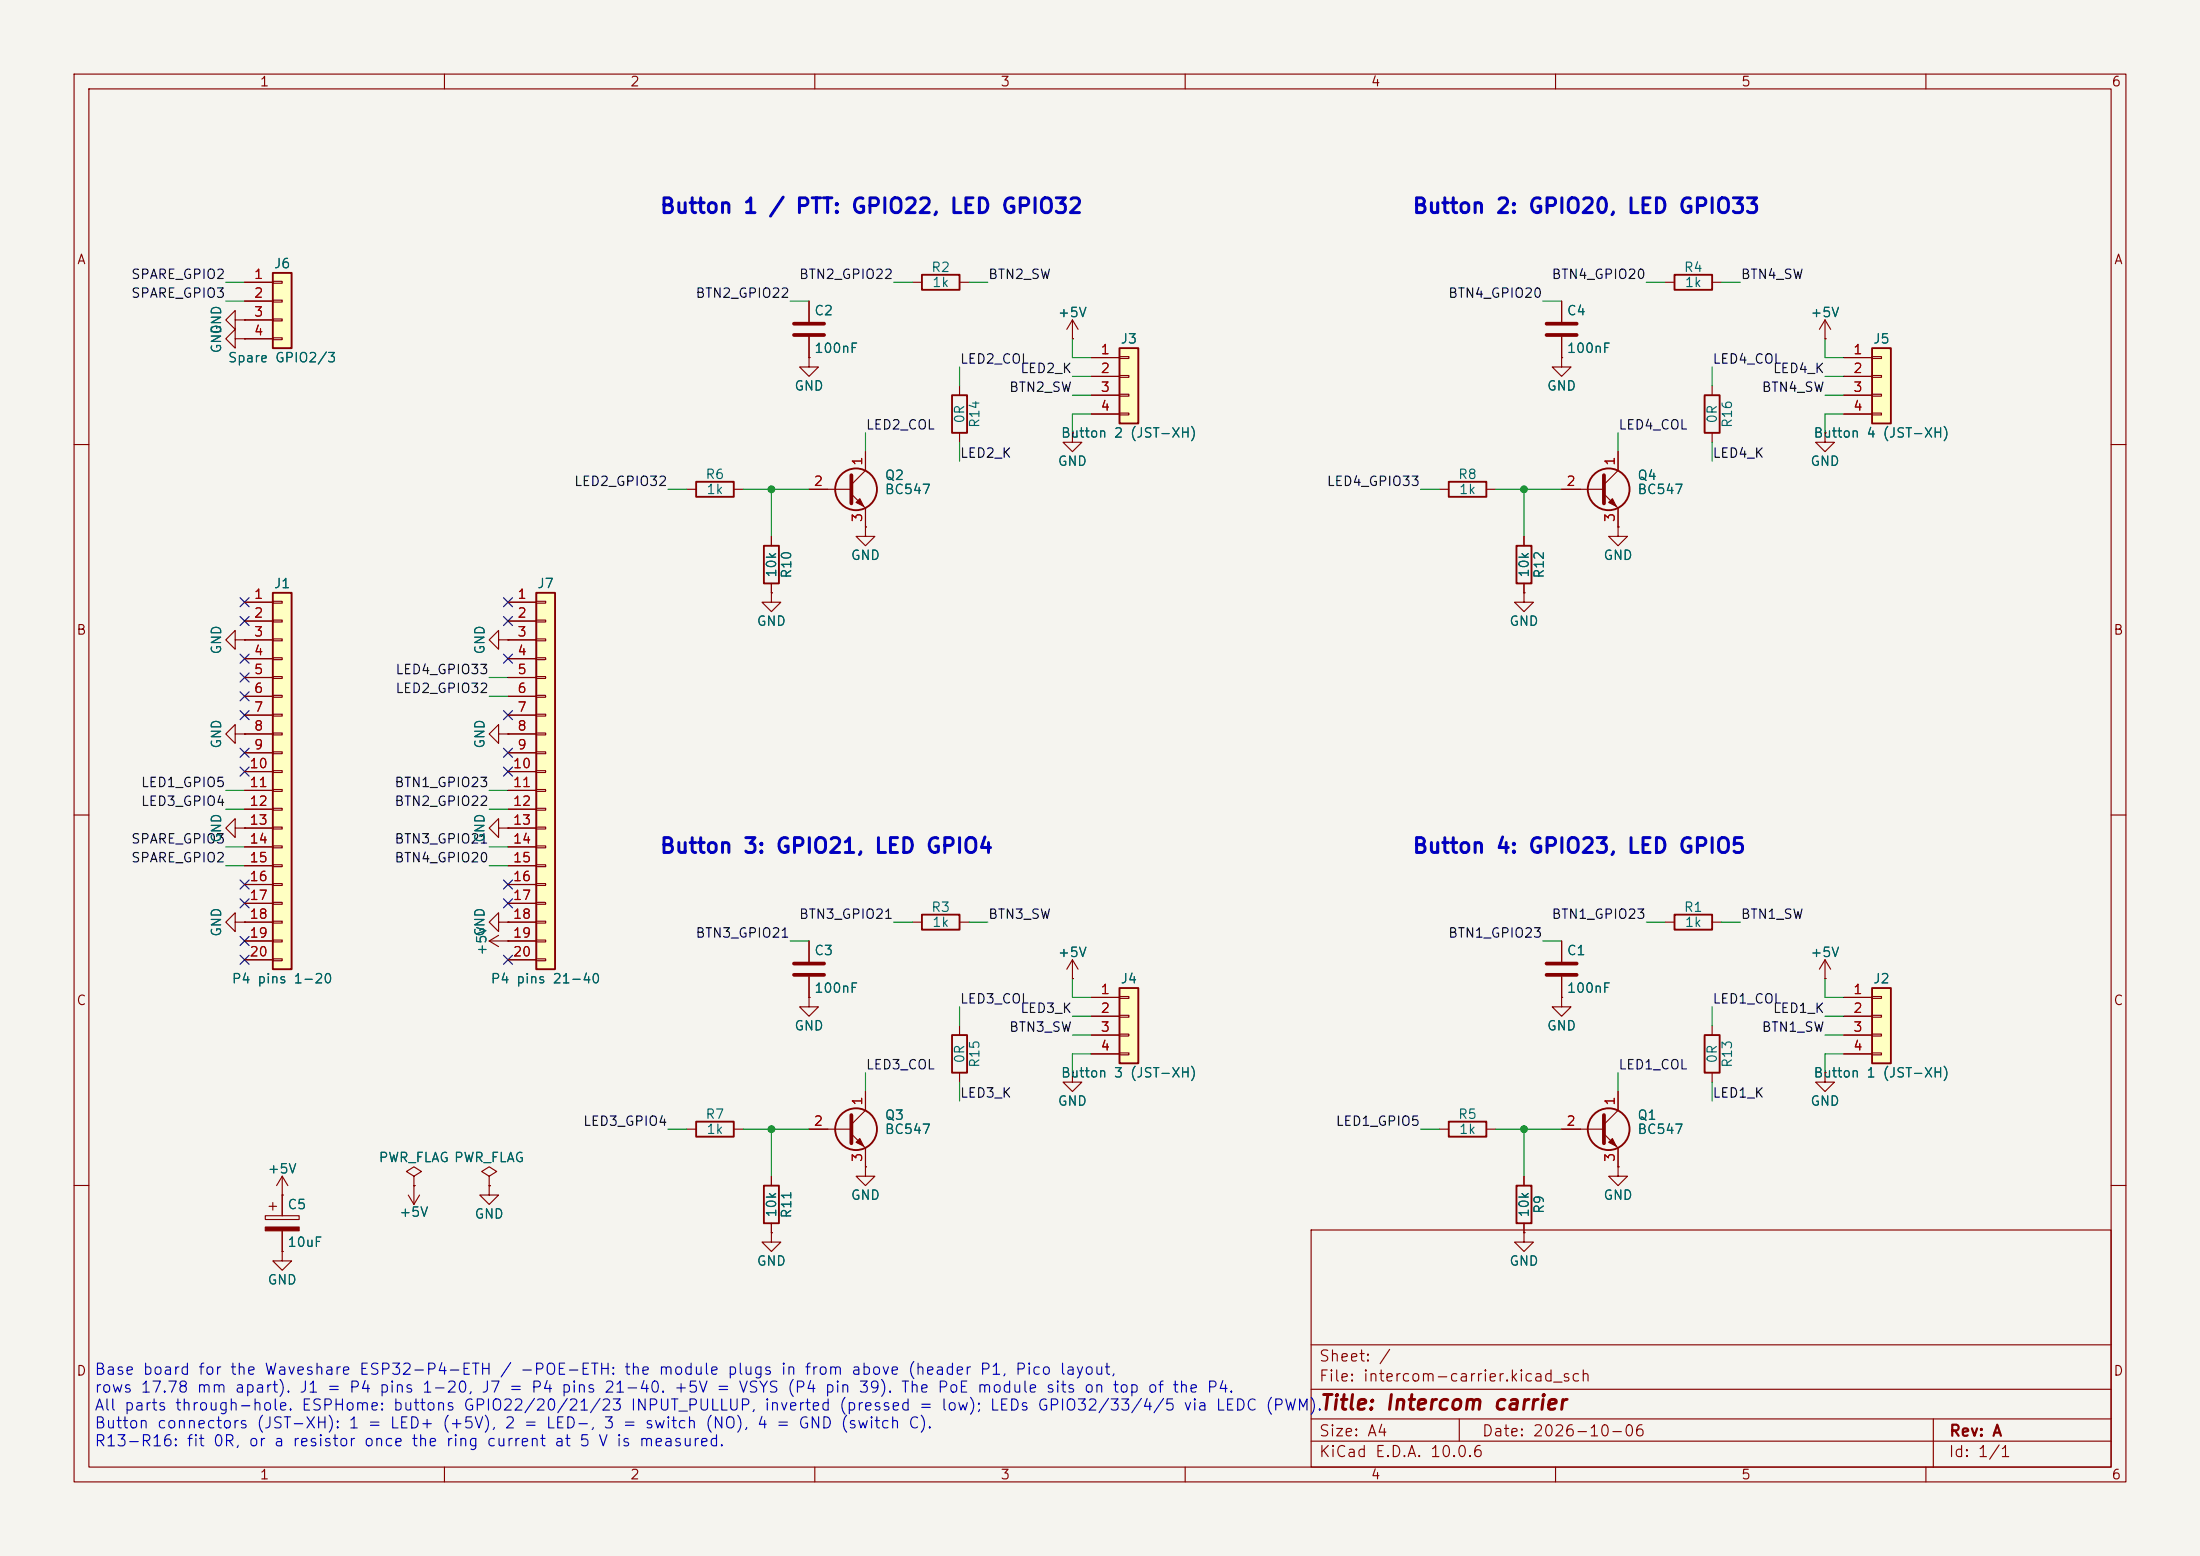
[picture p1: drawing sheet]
<svg xmlns="http://www.w3.org/2000/svg" width="297mm" height="210mm" viewBox="0 0 297 210" stroke-linecap="round" stroke-linejoin="round" font-family="sans-serif">
<path d="M0 0h297v210h-297z" fill="#f5f4ef" stroke="#f5f4ef" stroke-width=".14"/>
<g fill="none" stroke="#840000" stroke-width=".15">
<path d="M10 10h277v190h-277zM12 12h273v186h-273zM60 10v2M110 10v2M160 10v2M210 10v2M260 10v2M246.4 45.7h.1M246.4 43.2l-.8 1.3M246.4 43.2l.7 1.3M246.4 43.2v2.5M10 60h2"/>
<path d="M194.3 66h1.3M200.7 66h1.2M205.7 72.4v1.3M205.7 78.7v1.3M285 60h2M205.7 80v1.3h1.3l-1.3 1.3-1.2-1.3h1.2M205.7 80h.1M10 110h2M285 110h2M129.5 138.4v1.3M144.8 132.1h.1M144.8 129.5l-.8 1.3"/>
<path d="M144.8 129.5l.7 1.3M144.8 129.5v2.6M92.7 152.4h1.3M99.1 152.4h1.2M104.1 158.8v1.2M109.2 152.4h5.7M114.9 153l1.9 1.9v2.6M116.8 157.5v1.3h1.3l-1.3 1.2-1.2-1.2h1.2M116.8 157.5h.1M116.8 147.3v2.6l-1.9 1.9M129.5 144.8v1.3M144.8 144.8v1.3h1.2l-1.2 1.2-1.3-1.2h1.3"/>
<path d="M144.8 144.8h.1M10 160h2M104.1 165.1v1.3M177 166h108v32h-108zM285 160h2M60 198v2M110 198v2M160 198v2M177 194.5h108M177 191.5h108M177 187.5h108M177 181.5h108"/>
<path d="M197 191.5v3M210 198v2M260 198v2M261 191.5v6.5"/>
</g>
<g fill="none" stroke="#840000" stroke-width=".25">
<path d="M195.6 65h5.1v2.1h-5.1zM204.7 73.7h2.1v5h-2.1zM128.5 139.7h2.1v5.1h-2.1zM94 151.4h5.1v2h-5.1zM103.1 160h2.1v5.1h-2.1z"/>
<circle cx="115.6" cy="152.4" r="2.82"/>
</g>
<path d="M114.9 150.5v3.8" fill="none" stroke="#840000" stroke-width=".51"/>
<path d="M115.6 154.2l.5-.5 .5 1z" fill="#840000" stroke="#840000" stroke-width=".15"/>
<path d="M151.1 133.4h2.6v10.1h-2.6z" fill="#ffffc2"/>
<g fill="none" stroke="#840000" stroke-width=".25">
<path d="M230.1 53.3h2.1v5.1h-2.1zM124.5 123.4h5v2.1h-5zM151.1 133.4h2.6v10.1h-2.6z"/>
<circle cx="217.2" cy="66" r="2.82"/>
</g>
<g fill="none" stroke="#840000" stroke-width=".15">
<path d="M231.1 52.1v1.2M231.1 58.4v1.3M210.8 66h5.7M216.5 66.7l1.9 1.9v2.5M218.4 71.1v1.3h1.3l-1.3 1.3-1.2-1.3h1.2M218.4 71.1h.1M218.4 61v2.5l-1.9 1.9M123.2 124.5h1.3M129.5 124.5h1.3M147.3 134.6h3.8M147.3 137.2h3.8M147.3 139.7h3.8"/>
<path d="M151.1 134.5h1.3v.2h-1.3zM151.1 137h1.3v.3h-1.3zM151.1 139.6h1.3v.2h-1.3zM38.1 158.8l-.8 1.2M38.1 158.8l.8 1.2M38.1 158.8v2.5M55.9 158.8l1-.7-1-.6-1 .6 1 .7v1.2M66 158.8l1.1-.7-1.1-.6-1 .6 1 .7v1.2M147.3 142.2h3.8M151.1 142.1h1.3v.3h-1.3zM38.1 161.3h.1M55.1 161.3l.8 1.3"/>
<path d="M55.9 160h.1M55.9 160v2.6M56.6 161.3l-.7 1.3M66 160h.1"/>
</g>
<path d="M216.5 64.1v3.8" fill="none" stroke="#840000" stroke-width=".51"/>
<path d="M217.2 67.8l.5-.5 .5 1z" fill="#840000" stroke="#840000" stroke-width=".15"/>
<path d="M252.7 133.4h2.6v10.1h-2.6z" fill="#ffffc2"/>
<path d="M252.7 133.4h2.6v10.1h-2.6z" fill="none" stroke="#840000" stroke-width=".25"/>
<g fill="none" stroke="#840000" stroke-width=".15">
<path d="M67.3 86.4v-1.3l-1.3 1.3 1.3 1.2v-1.2h1.3M67.3 99.1v-1.3l-1.3 1.3 1.3 1.2v-1.2h1.3M68.6 86.4h.1M68.6 99.1h.1M67.3 111.8v-1.3l-1.3 1.3 1.3 1.2v-1.2h1.3M68.6 111.8h.1M67.3 124.5v-1.3l-1.3 1.3 1.3 1.2v-1.2h1.3M68.6 124.5h.1M248.9 134.6h3.8M248.9 137.2h3.8M248.9 139.7h3.8M252.7 134.5h1.3v.2h-1.3z"/>
<path d="M252.7 137h1.3v.3h-1.3zM252.7 139.6h1.3v.2h-1.3zM248.9 142.2h3.8M252.7 142.1h1.3v.3h-1.3z"/>
</g>
<path d="M72.4 80h2.5v50.8h-2.5z" fill="#ffffc2"/>
<path d="M72.4 80h2.5v50.8h-2.5z" fill="none" stroke="#840000" stroke-width=".25"/>
<g fill="none" stroke="#840000" stroke-width=".15">
<path d="M68.6 81.3h3.8M68.6 83.8h3.8M68.6 86.4h3.8M68.6 88.9h3.8M68.6 91.4h3.8M68.6 94h3.8M68.6 96.5h3.8M68.6 99.1h3.8M72.4 81.2h1.3v.2h-1.3zM72.4 83.7h1.3v.2h-1.3zM72.4 86.2h1.3v.3h-1.3zM72.4 88.8h1.3v.2h-1.3z"/>
<path d="M72.4 91.3h1.3v.3h-1.3zM72.4 93.9h1.3v.2h-1.3zM72.4 96.4h1.3v.2h-1.3zM72.4 98.9h1.3v.3h-1.3zM68.6 101.6h3.8M68.6 104.1h3.8M68.6 106.7h3.8M68.6 109.2h3.8M68.6 111.8h3.8M68.6 114.3h3.8M68.6 116.8h3.8M68.6 119.4h3.8"/>
<path d="M72.4 101.5h1.3v.2h-1.3zM72.4 104h1.3v.3h-1.3zM72.4 106.6h1.3v.2h-1.3zM72.4 109.1h1.3v.2h-1.3zM72.4 111.6h1.3v.3h-1.3zM72.4 114.2h1.3v.2h-1.3zM72.4 116.7h1.3v.3h-1.3zM72.4 119.3h1.3v.2h-1.3zM68.6 121.9h3.8M68.6 124.5h3.8M68.6 127h3.8M68.6 129.5h3.8"/>
<path d="M72.4 121.8h1.3v.2h-1.3zM72.4 124.3h1.3v.3h-1.3zM72.4 126.9h1.3v.2h-1.3zM72.4 129.4h1.3v.3h-1.3z"/>
</g>
<path d="M36.8 80h2.6v50.8h-2.6z" fill="#ffffc2"/>
<g fill="none" stroke="#840000" stroke-width=".25">
<path d="M124.5 37.1h5v2h-5zM94 65h5.1v2.1h-5.1zM36.8 80h2.6v50.8h-2.6zM226.1 123.4h5v2.1h-5zM230.1 139.7h2.1v5.1h-2.1zM195.6 151.4h5.1v2h-5.1zM204.7 160h2.1v5.1h-2.1z"/>
<circle cx="115.6" cy="66" r="2.82"/>
<circle cx="217.2" cy="152.4" r="2.82"/>
</g>
<g fill="none" stroke="#840000" stroke-width=".15">
<path d="M123.2 38.1h1.3M129.5 38.1h1.3M31.7 43.2v-1.3l-1.2 1.3 1.2 1.3v-1.3h1.3M31.7 45.7v-1.2l-1.2 1.2 1.2 1.3v-1.3h1.3M33 43.2h.1M33 45.7h.1M109.2 48.3v1.2h1.3l-1.3 1.3-1.3-1.3h1.3M109.2 48.3h.1M109.2 40.6v2.8M109.2 45.5v2.8M144.8 45.7h.1M144.8 43.2l-.8 1.3"/>
<path d="M144.8 43.2l.7 1.3M144.8 43.2v2.5M246.4 58.4v1.3h1.2l-1.2 1.3-1.3-1.3h1.3M246.4 58.4h.1M92.7 66h1.3M99.1 66h1.2M109.2 66h5.7M114.9 66.7l1.9 1.9v2.5M116.8 61v2.5l-1.9 1.9M31.7 86.4v-1.3l-1.2 1.3 1.2 1.2v-1.2h1.3M31.7 99.1v-1.3l-1.2 1.3 1.2 1.2v-1.2h1.3M33 86.4h.1"/>
<path d="M33 99.1h.1M33 81.3h3.8M33 83.8h3.8M33 86.4h3.8M33 88.9h3.8M33 91.4h3.8M33 94h3.8M33 96.5h3.8M33 99.1h3.8M36.8 81.2h1.3v.2h-1.3zM36.8 83.7h1.3v.2h-1.3zM36.8 86.2h1.3v.3h-1.3z"/>
<path d="M36.8 88.8h1.3v.2h-1.3zM36.8 91.3h1.3v.3h-1.3zM36.8 93.9h1.3v.2h-1.3zM36.8 96.4h1.3v.2h-1.3zM36.8 98.9h1.3v.3h-1.3zM31.7 111.8v-1.3l-1.2 1.3 1.2 1.2v-1.2h1.3M33 111.8h.1M33 101.6h3.8M33 104.1h3.8M33 106.7h3.8M33 109.2h3.8M33 111.8h3.8"/>
<path d="M33 114.3h3.8M33 116.8h3.8M33 119.4h3.8M36.8 101.5h1.3v.2h-1.3zM36.8 104h1.3v.3h-1.3zM36.8 106.6h1.3v.2h-1.3zM36.8 109.1h1.3v.2h-1.3zM36.8 111.6h1.3v.3h-1.3zM36.8 114.2h1.3v.2h-1.3zM36.8 116.7h1.3v.3h-1.3zM36.8 119.3h1.3v.2h-1.3zM31.7 124.5v-1.3l-1.2 1.3 1.2 1.2v-1.2h1.3"/>
<path d="M33 124.5h.1M33 121.9h3.8M33 124.5h3.8M33 127h3.8M33 129.5h3.8M36.8 121.8h1.3v.2h-1.3zM36.8 124.3h1.3v.3h-1.3zM36.8 126.9h1.3v.2h-1.3zM36.8 129.4h1.3v.3h-1.3zM66 127h2.6M66 127l1.3 .8M67.3 126.2l-1.3 .8"/>
<path d="M68.6 127h.1M210.8 134.6v1.3h1.3l-1.3 1.3-1.3-1.3h1.3M210.8 134.6h.1M210.8 127v2.8M210.8 131.8v2.8M224.8 124.5h1.3M231.1 124.5h1.3M231.1 138.4v1.3M246.4 132.1h.1M246.4 129.5l-.8 1.3M246.4 129.5l.7 1.3M246.4 129.5v2.6"/>
<path d="M194.3 152.4h1.3M200.7 152.4h1.2M205.7 158.8v1.2M210.8 152.4h5.7M216.5 153l1.9 1.9v2.6M218.4 157.5v1.3h1.3l-1.3 1.2-1.2-1.2h1.2M218.4 157.5h.1M218.4 147.3v2.6l-1.9 1.9M231.1 144.8v1.3M246.4 144.8v1.3h1.2l-1.2 1.2-1.3-1.2h1.3M246.4 144.8h.1M66 160v1.3h1.3l-1.3 1.3-1.2-1.3h1.2"/>
<path d="M66 160h.1M205.7 166.4v1.2h1.3l-1.3 1.3-1.2-1.3h1.2M205.7 166.4h.1M205.7 165.1v1.3"/>
</g>
<path d="M107.2 43.7h4.1M107.2 45.2h4.1M114.9 64.1v3.8M208.8 130h4.1M208.8 131.6h4.1M216.5 150.5v3.8" fill="none" stroke="#840000" stroke-width=".51"/>
<g fill="#840000" stroke="#840000" stroke-width=".15">
<path d="M217.2 154.2l.5-.5 .5 1z"/>
<path d="M116.1 67.3l.5 1-1-.5z"/>
</g>
<path d="M36.8 36.8h2.6v10.2h-2.6z" fill="#ffffc2"/>
<path d="M36.8 36.8h2.6v10.2h-2.6zM128.5 53.3h2.1v5.1h-2.1z" fill="none" stroke="#840000" stroke-width=".25"/>
<path d="M33 38.1h3.8M36.8 38h1.3v.2h-1.3zM33 40.6h3.8M33 43.2h3.8M33 45.7h3.8M36.8 40.5h1.3v.3h-1.3zM36.8 43.1h1.3v.2h-1.3zM36.8 45.6h1.3v.2h-1.3zM129.5 52.1v1.2M129.5 58.4v1.3" fill="none" stroke="#840000" stroke-width=".15"/>
<path d="M151.1 47h2.6v10.2h-2.6z" fill="#ffffc2"/>
<path d="M151.1 47h2.6v10.2h-2.6zM103.1 73.7h2.1v5h-2.1z" fill="none" stroke="#840000" stroke-width=".25"/>
<g fill="none" stroke="#840000" stroke-width=".15">
<path d="M144.8 58.4v1.3h1.2l-1.2 1.3-1.3-1.3h1.3M144.8 58.4h.1M147.3 48.3h3.8M147.3 50.8h3.8M147.3 53.3h3.8M147.3 55.9h3.8M151.1 48.1h1.3v.3h-1.3zM151.1 50.7h1.3v.2h-1.3zM151.1 53.2h1.3v.3h-1.3zM151.1 55.8h1.3v.2h-1.3zM104.1 72.4v1.3M104.1 78.7v1.3"/>
<path d="M104.1 80v1.3h1.3l-1.3 1.3-1.2-1.3h1.2M104.1 80h.1"/>
</g>
<path d="M252.7 47h2.6v10.2h-2.6z" fill="#ffffc2"/>
<path d="M226.1 37.1h5v2h-5zM252.7 47h2.6v10.2h-2.6z" fill="none" stroke="#840000" stroke-width=".25"/>
<g fill="none" stroke="#840000" stroke-width=".15">
<path d="M33 38.1h3.8M224.8 38.1h1.3M231.1 38.1h1.3M33 45.7h.1M33 43.2h.1M33 40.6h3.8M33 43.2h3.8M33 45.7h3.8M109.2 48.3h.1M109.2 40.6v2.8M109.2 45.5v2.8M144.8 45.7h.1"/>
<path d="M144.8 58.4h.1M147.3 48.3h3.8M147.3 50.8h3.8M147.3 53.3h3.8M147.3 55.9h3.8M210.8 48.3v1.2h1.3l-1.3 1.3-1.3-1.3h1.3M210.8 48.3h.1M210.8 40.6v2.8M210.8 45.5v2.8M246.4 58.4h.1M246.4 45.7h.1M248.9 48.3h3.8"/>
<path d="M248.9 50.8h3.8M248.9 53.3h3.8M248.9 55.9h3.8M252.7 48.1h1.3v.3h-1.3zM252.7 50.7h1.3v.2h-1.3zM252.7 53.2h1.3v.3h-1.3zM252.7 55.8h1.3v.2h-1.3zM104.1 72.4v1.3M104.1 78.7v1.3M109.2 66h2.6M116.8 71.1v1.3h1.3l-1.3 1.3-1.2-1.3h1.2M116.8 71.1h.1"/>
<path d="M116.8 61v2.5M116.8 68.6v2.5M205.7 72.4v1.3M205.7 78.7v1.3M210.8 66h2.6M218.4 71.1h.1M218.4 61v2.5M218.4 68.6v2.5M33 99.1h.1M33 86.4h.1M33 81.3h3.8M33 83.8h3.8"/>
<path d="M33 86.4h3.8M33 88.9h3.8M33 91.4h3.8M33 94h3.8M33 96.5h3.8M33 99.1h3.8M68.6 86.4h.1M68.6 99.1h.1M68.6 81.3h3.8M68.6 83.8h3.8M68.6 86.4h3.8M68.6 88.9h3.8"/>
<path d="M68.6 91.4h3.8M68.6 94h3.8M68.6 96.5h3.8M68.6 99.1h3.8M104.1 80h.1M205.7 80h.1M33 111.8h.1M33 101.6h3.8M33 104.1h3.8M33 106.7h3.8M33 109.2h3.8M33 111.8h3.8"/>
<path d="M33 114.3h3.8M33 116.8h3.8M33 119.4h3.8M68.6 111.8h.1M68.6 101.6h3.8M68.6 104.1h3.8M68.6 106.7h3.8M68.6 109.2h3.8M68.6 111.8h3.8M68.6 114.3h3.8M68.6 116.8h3.8M68.6 119.4h3.8"/>
<path d="M33 124.5h.1M33 121.9h3.8M33 124.5h3.8M33 127h3.8M33 129.5h3.8M68.6 124.5h.1M68.6 127h.1M68.6 121.9h3.8M68.6 124.5h3.8M68.6 127h3.8M68.6 129.5h3.8M109.2 134.6v1.3h1.3l-1.3 1.3-1.3-1.3h1.3"/>
<path d="M109.2 134.6h.1M109.2 127v2.8M109.2 131.8v2.8M144.8 132.1h.1M147.3 134.6h3.8M147.3 137.2h3.8M147.3 139.7h3.8M210.8 134.6h.1M210.8 127v2.8M210.8 131.8v2.8M246.4 132.1h.1M248.9 134.6h3.8"/>
<path d="M248.9 137.2h3.8M248.9 139.7h3.8M104.1 158.8v1.2M109.2 152.4h2.6M116.8 157.5h.1M116.8 147.3v2.6M116.8 154.9v2.6M144.8 144.8h.1M147.3 142.2h3.8M205.7 158.8v1.2M210.8 152.4h2.6M218.4 157.5h.1"/>
<path d="M218.4 147.3v2.6M218.4 154.9v2.6M246.4 144.8h.1M248.9 142.2h3.8M35.8 164.1h4.6v.5h-4.6zM36.3 162.8h1M36.8 162.3v1M38.1 168.9v1.3h1.3l-1.3 1.3-1.3-1.3h1.3M38.1 168.9h.1M38.1 161.3h.1M38.1 161.3v2.8M38.1 166.1v2.8"/>
<path d="M55.9 160h.1M66 160h.1M104.1 166.4v1.2h1.3l-1.3 1.3-1.2-1.3h1.2M104.1 166.4h.1M104.1 165.1v1.3M205.7 166.4h.1M205.7 165.1v1.3"/>
</g>
<path d="M208.8 43.7h4.1M208.8 45.2h4.1M107.2 130h4.1M107.2 131.6h4.1" fill="none" stroke="#840000" stroke-width=".51"/>
<path d="M35.8 165.6h4.6v.5h-4.6z" fill="#840000" stroke="#840000" stroke-width=".15"/>
<g fill="none" stroke="#009600" stroke-width=".15">
<path d="M30.5 38.1h2.5M120.6 38.1h2.6M130.8 38.1h2.5M222.2 38.1h2.6M232.4 38.1h2.5M30.5 40.6h2.5M106.7 40.6h2.5M116.8 58.4v2.6M129.5 49.5v2.6M129.5 59.7v2.5M144.8 45.7v2.6h2.5M144.8 50.8h2.5"/>
<path d="M144.8 53.3h2.5M147.3 55.9h-2.5v2.5M208.3 40.6h2.5M218.4 58.4v2.6M231.1 49.5v2.6M231.1 59.7v2.5M246.4 45.7v2.6h2.5M246.4 50.8h2.5M246.4 53.3h2.5M248.9 55.9h-2.5v2.5M90.2 66h2.5M100.3 66h8.9"/>
<path d="M104.1 66v6.4M191.8 66h2.5M201.9 66h8.9M205.7 66v6.4M66 91.4h2.6M66 94h2.6M30.5 116.8h2.5M30.5 109.2h2.5M30.5 106.7h2.5M30.5 114.3h2.5M66 116.8h2.6M66 109.2h2.6"/>
<path d="M66 106.7h2.6M66 114.3h2.6M106.7 127h2.5M120.6 124.5h2.6M129.5 135.9v2.5M130.8 124.5h2.5M144.8 137.2h2.5M144.8 132.1v2.5h2.5M144.8 139.7h2.5M208.3 127h2.5M222.2 124.5h2.6M231.1 135.9v2.5"/>
<path d="M232.4 124.5h2.5M246.4 137.2h2.5M246.4 132.1v2.5h2.5M246.4 139.7h2.5M90.2 152.4h2.5M100.3 152.4h8.9M104.1 152.4v6.4M116.8 144.8v2.5M129.5 146.1v2.5M147.3 142.2h-2.5v2.6M191.8 152.4h2.5M201.9 152.4h8.9"/>
<path d="M205.7 152.4v6.4M218.4 144.8v2.5M231.1 146.1v2.5M248.9 142.2h-2.5v2.6"/>
</g>
<g fill="none" stroke="#000084" stroke-width=".15">
<path d="M32.4 80.7l1.2 1.2M32.4 83.2l1.2 1.2M32.4 88.3l1.2 1.2M32.4 90.8l1.2 1.2M32.4 93.4l1.2 1.2M32.4 95.9l1.2 1.2M33.6 80.7l-1.2 1.2M33.6 83.2l-1.2 1.2M33.6 88.3l-1.2 1.2M33.6 90.8l-1.2 1.2M33.6 93.4l-1.2 1.2M33.6 95.9l-1.2 1.2"/>
<path d="M68 80.7l1.2 1.2M68 83.2l1.2 1.2M68 88.3l1.2 1.2M68 95.9l1.2 1.2M69.2 83.2l-1.2 1.2M69.2 80.7l-1.2 1.2M69.2 88.3l-1.2 1.2M69.2 95.9l-1.2 1.2M32.4 118.8l1.2 1.2M32.4 101l1.2 1.2M32.4 103.5l1.2 1.2M33.6 118.8l-1.2 1.2"/>
<path d="M33.6 101l-1.2 1.2M33.6 103.5l-1.2 1.2M68 118.8l1.2 1.2M68 101l1.2 1.2M68 103.5l1.2 1.2M69.2 118.8l-1.2 1.2M69.2 101l-1.2 1.2M69.2 103.5l-1.2 1.2M32.4 121.3l1.2 1.2M32.4 128.9l1.2 1.2M32.4 126.4l1.2 1.2M33.6 121.3l-1.2 1.2"/>
<path d="M33.6 128.9l-1.2 1.2M33.6 126.4l-1.2 1.2M68 128.9l1.2 1.2M68 121.3l1.2 1.2M69.2 128.9l-1.2 1.2M69.2 121.3l-1.2 1.2"/>
</g>
<g fill="#009600" stroke="#009600" stroke-width=".14">
<circle cx="104.1" cy="66" r=".46"/>
<circle cx="205.7" cy="66" r=".46"/>
<circle cx="205.7" cy="152.4" r=".46"/>
<circle cx="104.1" cy="152.4" r=".46"/>
</g>
<g font-size="2" fill="#0000c2">
<text x="89" y="29.3">Button 1 / PTT: GPIO22, LED GPIO32</text>
<text x="190.6" y="29.3">Button 2: GPIO20, LED GPIO33</text>
<text x="89" y="115.7">Button 3: GPIO21, LED GPIO4</text>
<text x="190.6" y="115.7">Button 4: GPIO23, LED GPIO5</text>
</g>
<text font-size="2" fill="#840000" x="178" y="190.8">Title: Intercom carrier</text>
<g font-size="1.5" fill="#0000c2">
<text x="12.7" y="185.9">Base board for the Waveshare ESP32-P4-ETH / -POE-ETH: the module plugs in from above (header P1, Pico layout,</text>
<text x="12.7" y="188.3">rows 17.78 mm apart). J1 = P4 pins 1-20, J7 = P4 pins 21-40. +5V = VSYS (P4 pin 39). The PoE module sits on top of the P4.</text>
<text x="12.7" y="190.8">All parts through-hole. ESPHome: buttons GPIO22/20/21/23 INPUT_PULLUP, inverted (pressed = low); LEDs GPIO32/33/4/5 via LEDC (PWM).</text>
<text x="12.7" y="193.2">Button connectors (JST-XH): 1 = LED+ (+5V), 2 = LED-, 3 = switch (NO), 4 = GND (switch C).</text>
<text x="12.7" y="195.6">R13-R16: fit 0R, or a resistor once the ring current at 5 V is measured.</text>
</g>
<g font-size="1.5" fill="#840000">
<text x="178" y="184.1">Sheet: /</text>
<text x="178" y="186.8">File: intercom-carrier.kicad_sch</text>
<text x="178" y="197">KiCad E.D.A. 10.0.6</text>
<text x="178" y="194.2">Size: A4</text>
<text x="200" y="194.2">Date: 2026-10-06</text>
<text x="263" y="197">Id: 1/1</text>
<text x="263" y="194.2">Rev: A</text>
</g>
<g font-size="1.3" fill="#840000">
<text x="35" y="12">1</text>
<text x="85" y="12">2</text>
<text x="135" y="12">3</text>
<text x="185" y="12">4</text>
<text x="235" y="12">5</text>
<text x="285" y="12">6</text>
<text x="10.3" y="36">A</text>
<text x="285.3" y="36">A</text>
<text x="10.2" y="86">B</text>
<text x="285.2" y="86">B</text>
<text x="10.2" y="136">C</text>
<text x="285.2" y="136">C</text>
<text x="10.2" y="186">D</text>
<text x="285.2" y="186">D</text>
<text x="35" y="200">1</text>
<text x="85" y="200">2</text>
<text x="135" y="200">3</text>
<text x="185" y="200">4</text>
<text x="235" y="200">5</text>
<text x="285" y="200">6</text>
</g>
<g font-size="1.3" fill="#0f0f0f">
<text x="17.6" y="38">SPARE_GPIO2</text>
<text x="17.6" y="40.5">SPARE_GPIO3</text>
<text x="93.8" y="40.5">BTN2_GPIO22</text>
<text x="107.8" y="38">BTN2_GPIO22</text>
<text x="133.3" y="38">BTN2_SW</text>
<text x="195.4" y="40.5">BTN4_GPIO20</text>
<text x="209.4" y="38">BTN4_GPIO20</text>
<text x="234.9" y="38">BTN4_SW</text>
<text x="129.5" y="49.4">LED2_COL</text>
<text x="136.1" y="53.2">BTN2_SW</text>
<text x="137.7" y="50.7">LED2_K</text>
<text x="231.1" y="49.4">LED4_COL</text>
<text x="237.7" y="53.2">BTN4_SW</text>
<text x="239.3" y="50.7">LED4_K</text>
<text x="116.8" y="58.3">LED2_COL</text>
<text x="218.4" y="58.3">LED4_COL</text>
<text x="77.4" y="65.9">LED2_GPIO32</text>
<text x="129.5" y="62.1">LED2_K</text>
<text x="179" y="65.9">LED4_GPIO33</text>
<text x="231.1" y="62.1">LED4_K</text>
<text x="53.3" y="93.9">LED2_GPIO32</text>
<text x="53.3" y="91.3">LED4_GPIO33</text>
<text x="18.9" y="106.6">LED1_GPIO5</text>
<text x="53.2" y="106.6">BTN1_GPIO23</text>
<text x="18.9" y="109.1">LED3_GPIO4</text>
<text x="53.2" y="109.1">BTN2_GPIO22</text>
<text x="17.6" y="116.7">SPARE_GPIO2</text>
<text x="17.6" y="114.2">SPARE_GPIO3</text>
<text x="53.2" y="116.7">BTN4_GPIO20</text>
<text x="53.2" y="114.2">BTN3_GPIO21</text>
<text x="107.8" y="124.3">BTN3_GPIO21</text>
<text x="133.3" y="124.3">BTN3_SW</text>
<text x="209.4" y="124.3">BTN1_GPIO23</text>
<text x="234.9" y="124.3">BTN1_SW</text>
<text x="93.8" y="126.9">BTN3_GPIO21</text>
<text x="195.4" y="126.9">BTN1_GPIO23</text>
<text x="129.5" y="135.8">LED3_COL</text>
<text x="137.7" y="137">LED3_K</text>
<text x="231.1" y="135.8">LED1_COL</text>
<text x="239.3" y="137">LED1_K</text>
<text x="136.1" y="139.6">BTN3_SW</text>
<text x="237.7" y="139.6">BTN1_SW</text>
<text x="116.8" y="144.7">LED3_COL</text>
<text x="129.5" y="148.5">LED3_K</text>
<text x="218.4" y="144.7">LED1_COL</text>
<text x="231.1" y="148.5">LED1_K</text>
<text x="78.6" y="152.3">LED3_GPIO4</text>
<text x="180.2" y="152.3">LED1_GPIO5</text>
</g>
<g font-size="1.3" fill="#a90000">
<text x="34.2" y="38">1</text>
<text x="34.2" y="40.5">2</text>
<text x="34.2" y="43">3</text>
<text x="34.2" y="45.6">4</text>
<text x="148.5" y="48.1">1</text>
<text x="148.5" y="50.7">2</text>
<text x="148.5" y="53.2">3</text>
<text x="250.1" y="48.1">1</text>
<text x="250.1" y="50.7">2</text>
<text x="250.1" y="53.2">3</text>
<text x="148.5" y="55.7">4</text>
<text x="250.1" y="55.7">4</text>
<text x="109.8" y="65.9">2</text>
<text x="116.7" y="63" transform="rotate(-90 116.7 63)">1</text>
<text x="211.4" y="65.9">2</text>
<text x="218.3" y="63" transform="rotate(-90 218.3 63)">1</text>
<text x="116.7" y="70.6" transform="rotate(-90 116.7 70.6)">3</text>
<text x="218.3" y="70.6" transform="rotate(-90 218.3 70.6)">3</text>
<text x="34.2" y="81.1">1</text>
<text x="34.2" y="83.7">2</text>
<text x="69.8" y="81.1">1</text>
<text x="69.8" y="83.7">2</text>
<text x="34.2" y="86.2">3</text>
<text x="34.2" y="88.8">4</text>
<text x="69.8" y="86.2">3</text>
<text x="69.8" y="88.8">4</text>
<text x="34.2" y="91.3">5</text>
<text x="34.2" y="93.8">6</text>
<text x="69.8" y="91.3">5</text>
<text x="69.8" y="93.8">6</text>
<text x="34.2" y="96.4">7</text>
<text x="34.2" y="98.9">8</text>
<text x="34.2" y="101.5">9</text>
<text x="69.8" y="96.4">7</text>
<text x="69.8" y="98.9">8</text>
<text x="69.8" y="101.5">9</text>
<text x="33.6" y="104">10</text>
<text x="33.6" y="106.5">11</text>
<text x="69.1" y="104">10</text>
<text x="69.1" y="106.5">11</text>
<text x="33.6" y="109.1">12</text>
<text x="33.6" y="111.6">13</text>
<text x="69.1" y="109.1">12</text>
<text x="69.1" y="111.6">13</text>
<text x="33.6" y="114.2">14</text>
<text x="33.6" y="116.7">15</text>
<text x="33.6" y="119.2">16</text>
<text x="69.1" y="114.2">14</text>
<text x="69.1" y="116.7">15</text>
<text x="69.1" y="119.2">16</text>
<text x="33.6" y="121.8">17</text>
<text x="33.6" y="124.3">18</text>
<text x="69.1" y="121.8">17</text>
<text x="69.1" y="124.3">18</text>
<text x="33.6" y="126.9">19</text>
<text x="33.6" y="129.4">20</text>
<text x="69.1" y="126.9">19</text>
<text x="69.1" y="129.4">20</text>
<text x="148.5" y="134.5">1</text>
<text x="148.5" y="137">2</text>
<text x="250.1" y="134.5">1</text>
<text x="250.1" y="137">2</text>
<text x="148.5" y="139.6">3</text>
<text x="148.5" y="142.1">4</text>
<text x="250.1" y="139.6">3</text>
<text x="250.1" y="142.1">4</text>
<text x="116.7" y="149.3" transform="rotate(-90 116.7 149.3)">1</text>
<text x="218.3" y="149.3" transform="rotate(-90 218.3 149.3)">1</text>
<text x="109.8" y="152.3">2</text>
<text x="211.4" y="152.3">2</text>
<text x="116.7" y="156.9" transform="rotate(-90 116.7 156.9)">3</text>
<text x="218.3" y="156.9" transform="rotate(-90 218.3 156.9)">3</text>
</g>
<g font-size="1.3" fill="#006464">
<text x="36.9" y="36.5">J6</text>
<text x="125.6" y="37">R2</text>
<text x="125.8" y="39.1">1k</text>
<text x="227.2" y="37">R4</text>
<text x="227.4" y="39.1">1k</text>
<text x="30.2" y="47.8" transform="rotate(-90 30.2 47.8)">GND</text>
<text x="30.2" y="45.2" transform="rotate(-90 30.2 45.2)">GND</text>
<text x="109.8" y="42.9">C2</text>
<text x="109.8" y="48">100nF</text>
<text x="142.7" y="43.1">+5V</text>
<text x="151.2" y="46.7">J3</text>
<text x="211.4" y="42.9">C4</text>
<text x="211.4" y="48">100nF</text>
<text x="244.3" y="43.1">+5V</text>
<text x="252.8" y="46.7">J5</text>
<text x="30.7" y="49.2">Spare GPIO2/3</text>
<text x="107.2" y="53">GND</text>
<text x="208.8" y="53">GND</text>
<text x="130.5" y="57.2" transform="rotate(-90 130.5 57.2)">0R</text>
<text x="132.5" y="57.9" transform="rotate(-90 132.5 57.9)">R14</text>
<text x="143.1" y="59.4">Button 2 (JST-XH)</text>
<text x="232.1" y="57.2" transform="rotate(-90 232.1 57.2)">0R</text>
<text x="234.1" y="57.9" transform="rotate(-90 234.1 57.9)">R16</text>
<text x="244.7" y="59.4">Button 4 (JST-XH)</text>
<text x="95.2" y="65">R6</text>
<text x="119.4" y="65.1">Q2</text>
<text x="142.7" y="63.2">GND</text>
<text x="196.8" y="65">R8</text>
<text x="221" y="65.1">Q4</text>
<text x="244.3" y="63.2">GND</text>
<text x="95.3" y="67">1k</text>
<text x="119.4" y="67">BC547</text>
<text x="196.9" y="67">1k</text>
<text x="221" y="67">BC547</text>
<text x="114.8" y="75.9">GND</text>
<text x="216.4" y="75.9">GND</text>
<text x="36.9" y="79.7">J1</text>
<text x="72.4" y="79.7">J7</text>
<text x="105.1" y="78.1" transform="rotate(-90 105.1 78.1)">10k</text>
<text x="107.1" y="78.2" transform="rotate(-90 107.1 78.2)">R10</text>
<text x="206.7" y="78.1" transform="rotate(-90 206.7 78.1)">10k</text>
<text x="208.7" y="78.2" transform="rotate(-90 208.7 78.2)">R12</text>
<text x="30.2" y="88.4" transform="rotate(-90 30.2 88.4)">GND</text>
<text x="65.7" y="88.4" transform="rotate(-90 65.7 88.4)">GND</text>
<text x="102.1" y="84.8">GND</text>
<text x="203.7" y="84.8">GND</text>
<text x="30.2" y="101.1" transform="rotate(-90 30.2 101.1)">GND</text>
<text x="65.7" y="101.1" transform="rotate(-90 65.7 101.1)">GND</text>
<text x="30.2" y="113.8" transform="rotate(-90 30.2 113.8)">GND</text>
<text x="65.7" y="113.8" transform="rotate(-90 65.7 113.8)">GND</text>
<text x="125.6" y="123.4">R3</text>
<text x="125.8" y="125.4">1k</text>
<text x="227.2" y="123.4">R1</text>
<text x="227.4" y="125.4">1k</text>
<text x="30.2" y="126.5" transform="rotate(-90 30.2 126.5)">GND</text>
<text x="65.7" y="126.5" transform="rotate(-90 65.7 126.5)">GND</text>
<text x="66" y="129.1" transform="rotate(-90 66 129.1)">+5V</text>
<text x="109.8" y="129.2">C3</text>
<text x="142.7" y="129.5">+5V</text>
<text x="211.4" y="129.2">C1</text>
<text x="244.3" y="129.5">+5V</text>
<text x="31.2" y="133">P4 pins 1-20</text>
<text x="66.2" y="133">P4 pins 21-40</text>
<text x="109.8" y="134.3">100nF</text>
<text x="151.2" y="133">J4</text>
<text x="211.4" y="134.3">100nF</text>
<text x="252.8" y="133">J2</text>
<text x="107.2" y="139.4">GND</text>
<text x="130.5" y="143.6" transform="rotate(-90 130.5 143.6)">0R</text>
<text x="208.8" y="139.4">GND</text>
<text x="232.1" y="143.6" transform="rotate(-90 232.1 143.6)">0R</text>
<text x="132.5" y="144.2" transform="rotate(-90 132.5 144.2)">R15</text>
<text x="142.7" y="149.6">GND</text>
<text x="143.1" y="145.7">Button 3 (JST-XH)</text>
<text x="234.1" y="144.2" transform="rotate(-90 234.1 144.2)">R13</text>
<text x="244.3" y="149.6">GND</text>
<text x="244.7" y="145.7">Button 1 (JST-XH)</text>
<text x="95.2" y="151.3">R7</text>
<text x="95.3" y="153.4">1k</text>
<text x="119.4" y="151.5">Q3</text>
<text x="119.4" y="153.4">BC547</text>
<text x="196.8" y="151.3">R5</text>
<text x="196.9" y="153.4">1k</text>
<text x="221" y="151.5">Q1</text>
<text x="221" y="153.4">BC547</text>
<text x="36" y="158.7">+5V</text>
<text x="51" y="157.2">PWR_FLAG PWR_FLAG</text>
<text x="38.7" y="163.5">C5</text>
<text x="53.8" y="164.5">+5V</text>
<text x="64" y="164.8">GND</text>
<text x="105.1" y="164.4" transform="rotate(-90 105.1 164.4)">10k</text>
<text x="107.1" y="164.5" transform="rotate(-90 107.1 164.5)">R11</text>
<text x="114.8" y="162.3">GND</text>
<text x="206.7" y="164.4" transform="rotate(-90 206.7 164.4)">10k</text>
<text x="208.7" y="163.9" transform="rotate(-90 208.7 163.9)">R9</text>
<text x="216.4" y="162.3">GND</text>
<text x="36" y="173.7">GND</text>
<text x="38.7" y="168.6">10uF</text>
<text x="102.1" y="171.1">GND</text>
<text x="203.7" y="171.1">GND</text>
</g>
</svg>
